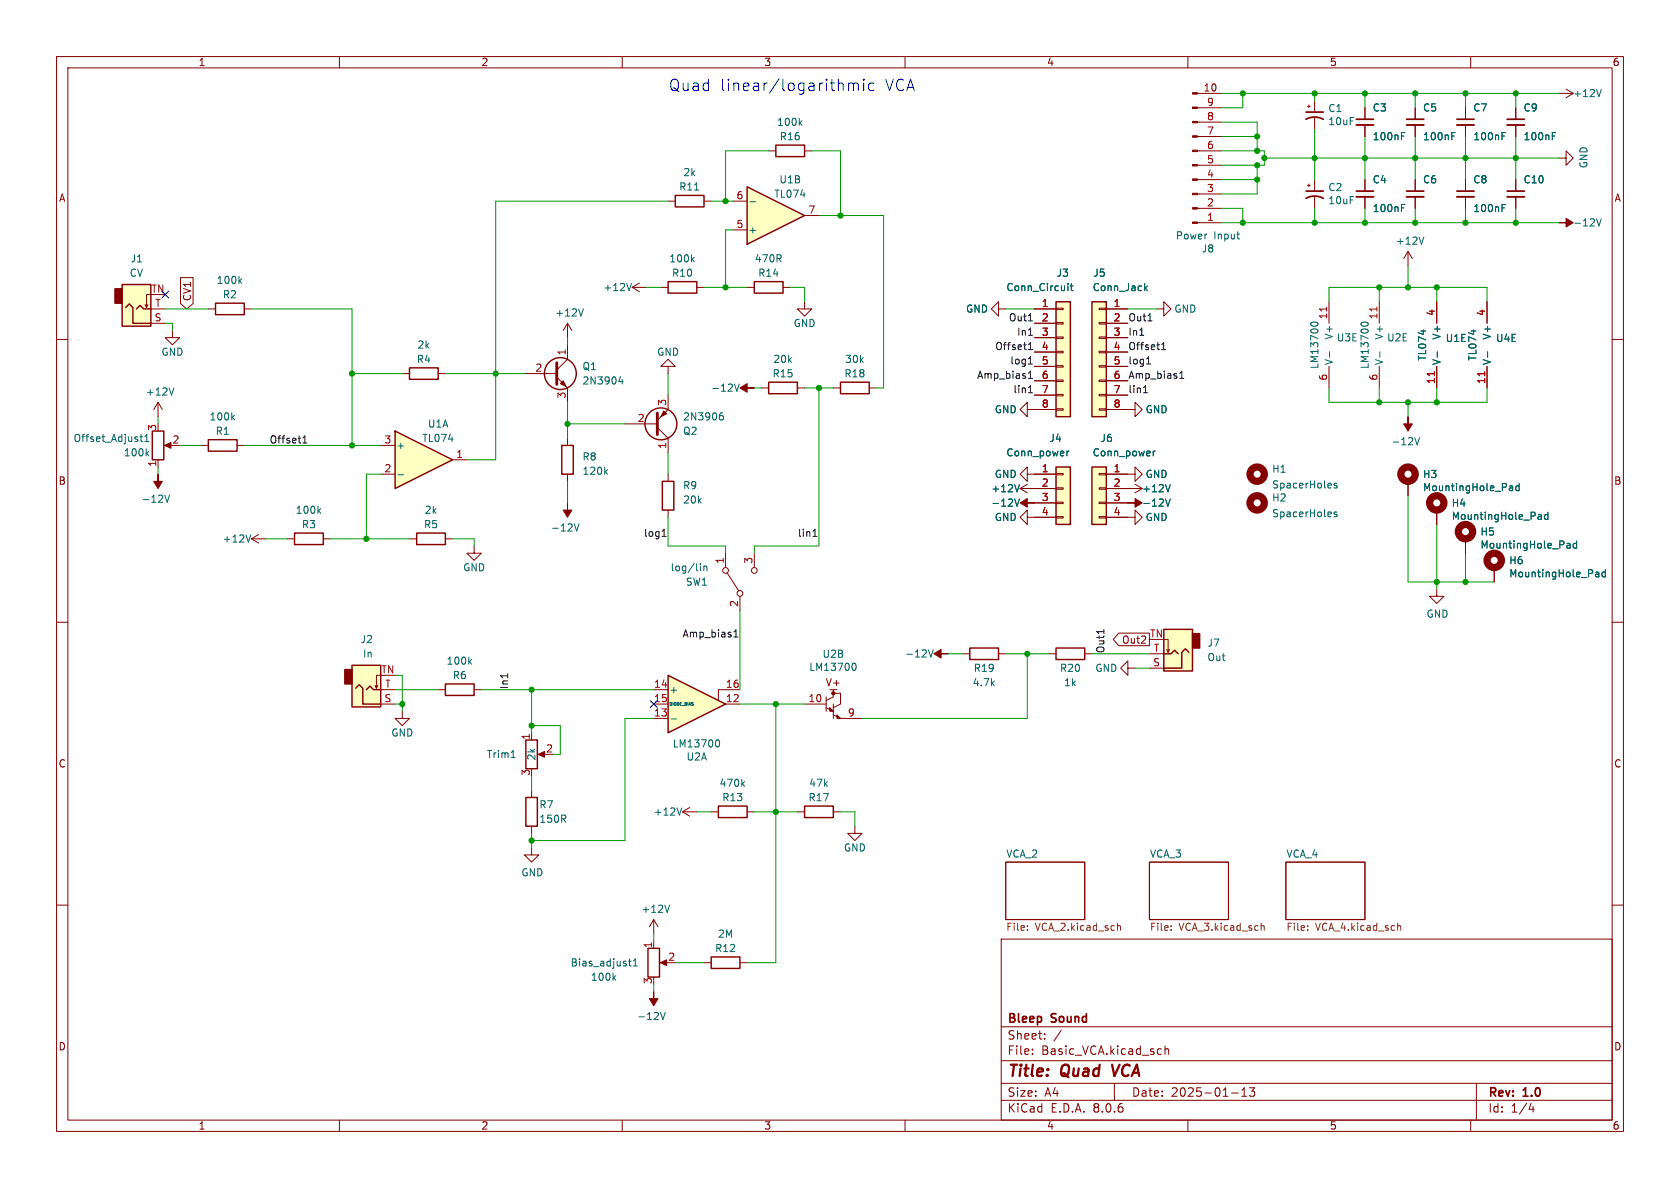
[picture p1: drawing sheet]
<svg xmlns="http://www.w3.org/2000/svg" width="297mm" height="210mm" viewBox="0 0 297 210" stroke-linecap="round" stroke-linejoin="round" font-family="sans-serif">
<g fill="none" stroke="#840000" stroke-width=".18">
<path d="M10 10h277v190h-277zM12 12h273v186h-273zM60 10v2M110 10v2M160 10v2M210 10v2M211.7 16.5h4.2M211.7 19.1h4.2M250.2 19.1v2M260 10v2M211.7 21.6h4.2M211.7 24.1h4.2"/>
<path d="M211.7 26.7h4.2M211.7 29.2h4.2M211.7 31.8h4.2M211.7 34.3h4.2M211.7 36.8h4.2M211.7 39.4h4.2M250.2 22.1v2M10 60h2M285 60h2M128.3 97.8v2.5M133.3 97.8v2.5M10 110h2"/>
<path d="M128.5 101.2l2.1 3.2M130.8 105.4v2.6M285 110h2M10 160h2M177.8 152.4h14v10.2h-14zM203.2 152.4h14v10.2h-14zM227.3 152.4h14v10.2h-14zM285 160h2M177 166h108v32h-108zM60 198v2M110 198v2M160 198v2"/>
<path d="M177 194.5h108M177 191.5h108M177 187.5h108M177 181.5h108M182.5 186.3v.1M182.5 185.5v.1M184.7 183.6v.1M184.7 182.8v.1M187.6 182.1l-1.3 2M197 191.5v3M204.9 185.4l.4 .1M205.3 186.3l-.4 .1"/>
<path d="M206 185.5l.2-.1 .3 .1 .1 .9M206 184.9v1.5M210 198v2M217.7 193.2h1.2M219.5 193.8h.9M219.5 192.7l.5-.4v1.5M220.9 192.3h.9l-.5 .6 .4 .1v.7l-.2 .1h-.4l-.2-.1M260 198v2M261 191.5v6.5M270.7 195l-.4 1.1h.9M271 195.6v1"/>
<circle cx="128.3" cy="100.8" r=".51"/>
<circle cx="130.8" cy="104.9" r=".51"/>
<circle cx="133.4" cy="100.8" r=".51"/>
</g>
<path d="M196.6 188.2l.4 2" fill="none" stroke="#840000" stroke-width=".4"/>
<path d="M181.6 164.3v.2M181.6 163.7v.1M197.6 163.2v1.3M197.6 163.7l.1-.1 .3 .1 .1 .8M207 164.3v.2M207 163.7v.1M223 163.7l.1-.1 .3 .1 .1 .8M223 163.2v1.3M231.2 164.3v.2M231.2 163.7v.1M247.1 163.7l.2-.1 .3 .1v.8M247.1 163.2v1.3" fill="none" stroke="#725600" stroke-width=".18"/>
<path d="M256.7 24h.4M256.7 23.4h.6M218.6 41.4h.5M219 42.2h.1M123.8 99.6v.2M123.8 100.1v.8M124.4 100.1v.8M124.4 100.2l.2-.1h.3l.1 .8" fill="none" stroke="#006464" stroke-width=".18"/>
<path d="M248.7 22.1h3" fill="none" stroke="#840000" stroke-width=".33"/>
<path d="M248.7 21.1h3" fill="none" stroke="#840000" stroke-width=".3"/>
<g fill="#840000" stroke="#840000" stroke-width=".18">
<path d="M210.8 16.4h.9v.2h-.9z"/>
<path d="M210.8 18.9h.9v.3h-.9z"/>
<path d="M210.8 21.5h.9v.2h-.9z"/>
<path d="M210.8 24h.9v.3h-.9z"/>
<path d="M210.8 26.5h.9v.3h-.9z"/>
<path d="M210.8 29.1h.9v.2h-.9z"/>
<path d="M210.8 31.6h.9v.3h-.9z"/>
<path d="M210.8 34.2h.9v.2h-.9z"/>
<path d="M210.8 36.7h.9v.3h-.9z"/>
<path d="M210.8 39.2h.9v.3h-.9z"/>
</g>
<path d="M62.2 117.6h5.1v7.4h-5.1z" fill="#ffffc2"/>
<path d="M61 118.4h1.2v2.5h-1.2z" fill="#840000" stroke="#840000" stroke-width=".25"/>
<g fill="none" stroke="#840000" stroke-width=".25">
<path d="M99.3 78.7h2v5.1h-2zM135.9 67.6h5.1v2h-5.1zM117.1 85.1h2v5.1h-2zM62.2 117.6h5.1v7.4h-5.1zM62.9 121.7l.6-.7 .6 .7v2.8h3.2M64.8 121.9l.6-.6 .6 .6h1.3M78.7 120.9h5.1v2h-5.1z"/>
<circle cx="99.1" cy="66" r="2.82"/>
<circle cx="116.8" cy="74.9" r="2.82"/>
</g>
<g fill="none" stroke="#840000" stroke-width=".18">
<path d="M275.6 16.5h2.5M276.9 15.7l1.2 .8M278.1 16.5l-1.2 .8M100.3 57.2v2.5M100.3 57.2l-.7 1.2M100.3 57.2l.8 1.2M243.8 53.3v3.9M254 53.3v3.9M92.7 66h5.7M98.4 66.7l1.9 1.9v2.5M100.3 61v2.5l-1.9 1.9M100.3 77.5v1.2"/>
<path d="M110.5 74.9h5.7M116.2 75.6l1.9 1.9v2.5M118.1 69.9v2.5l-1.9 1.9M118.1 64.8h1.3l-1.3-1.3-1.3 1.3h1.3v1.2M134.6 68.6h1.3M141 68.6h1.2M243.8 64.8v3.8M254 64.8v3.8M83.8 96.5v1.3h1.3l-1.3 1.3-1.3-1.3h1.3M100.3 83.8v1.3M118.1 83.8v1.3M118.1 90.2v1.2"/>
<path d="M181.6 91.4v-1.2l-1.3 1.2 1.3 1.3v-1.3h1.3M248.9 85.1v2.5M254 90.2v2.5M259.1 95.3v2.5M67.3 119.4h-.8v2.3l-.2-.5M254 104.1v1.3h1.3l-1.3 1.3-1.3-1.3h1.3M264.2 100.3v2.6M66.8 121.2l-.3 .5M67.3 124.5h2.5M67.3 121.9h2.5M71.1 125.7v1.3h1.3l-1.3 1.3-1.3-1.3h1.3M77.5 121.9h1.2"/>
<path d="M83.8 121.9h1.3"/>
</g>
<g fill="none" stroke="#840000" stroke-width="1.3">
<circle cx="248.9" cy="83.8" r="1.27"/>
<circle cx="254" cy="88.9" r="1.27"/>
<circle cx="259.1" cy="94" r="1.27"/>
<circle cx="264.2" cy="99.1" r="1.27"/>
</g>
<g fill="none" stroke="#006464" stroke-width=".18">
<path d="M283.1 15.8l-.4 1.3M103.1 54.6l-.4 1.3M240.7 57.5l-.1-.1a.68 .68 0 0 1 .6-.5 .68 .68 0 0 1 .7 .5l-.1 .1M109.7 66.6l-.3 .9h.8M110 67v.9M127.3 73.5h.4l.2 .2-.1 .5h-.5M127.8 73l-.4 .1M129.8 67.9l.5 1.3 .4-1.3M243.9 62.2v1M254.1 62.2v1M101.5 92.6l.4 1.3 .5-1.3M107 83.4l.4 .5"/>
<path d="M107.4 83l-.5 .5M267 85.9h.2l.2 .2v.6M267.4 86.7h-.4M267.4 86.2l-.4 .1M268.6 86l-.4-.1-.2 .2 .1 .6h.5M268.6 85.5v1.2M272.1 91h.2l.2 .2v.6M272.5 91.8h-.4M272.5 91.3h-.4M273.6 91h-.3l-.3 .2 .2 .6h.4M273.6 90.5v1.3M277.2 96h.2l.2 .2v.7"/>
<path d="M277.6 96.8l-.4 .1M277.6 96.4h-.4M278.7 96.1l-.3-.1-.3 .3 .1 .5h.5M278.7 95.6v1.3M83 116.9l.4 .5M83.4 116.6l-.5 .5M282.2 101.1h.3l.2 .2v.7M282.7 101.9l-.5 .1M282.7 101.4l-.5 .1M283.8 101.2l-.4-.1-.2 .3 .1 .5h.5M283.8 100.7v1.3"/>
</g>
<path d="M243.4 54.3v.7M253.6 65.7v.7" fill="none" stroke="#a90000" stroke-width=".18"/>
<path d="M98.4 64.1v3.8M116.2 73v3.8" fill="none" stroke="#840000" stroke-width=".51"/>
<g fill="#840000" stroke="#840000" stroke-width=".18">
<path d="M117.3 72.6l.6 .6-1.1 .5z"/>
<path d="M100.3 88.9v1.3h.8l-.8 1.2-.7-1.2h.7z"/>
<path d="M99.1 67.8l.5-.5 .5 1z"/>
<path d="M130.8 68.6l1.3-.8v.8h1.2h-1.2v.7z"/>
</g>
<path d="M193 53.3h2.6v20.4h-2.6z" fill="#ffffc2"/>
<g fill="none" stroke="#840000" stroke-width=".18">
<path d="M194.3 59.6h1.3v.2h-1.3zM194.3 57h1.3v.3h-1.3zM194.3 54.5h1.3v.2h-1.3zM195.6 54.6h3.8M195.6 57.2h3.8M195.6 59.7h3.8M194.3 72.3h1.3v.2h-1.3zM194.3 69.7h1.3v.3h-1.3zM194.3 67.2h1.3v.2h-1.3zM194.3 64.6h1.3v.3h-1.3zM194.3 62.1h1.3v.3h-1.3zM195.6 62.2h3.8"/>
<path d="M195.6 64.8h3.8M195.6 67.3h3.8M195.6 69.9h3.8M195.6 72.4h3.8M170.2 115.6h1.2M176.5 115.6h1.3"/>
</g>
<path d="M193 53.3h2.6v20.4h-2.6zM171.4 114.6h5.1v2h-5.1z" fill="none" stroke="#840000" stroke-width=".25"/>
<path d="M202.5 50.9l.3 .5M202.8 50.5l-.4 .5M164.1 114.9l.5 1.2 .4-1.2" fill="none" stroke="#006464" stroke-width=".18"/>
<path d="M165.1 115.6l1.3-.8v.8h1.2h-1.2v.7z" fill="#840000" stroke="#840000" stroke-width=".18"/>
<path d="M186.7 53.3h2.5v20.4h-2.5z" fill="#ffffc2"/>
<g fill="none" stroke="#840000" stroke-width=".18">
<path d="M268 31.8v2M268 34.8v2M182.9 54.6h3.8M182.9 57.2h3.8M182.9 59.7h3.8M186.7 59.6h1.3v.2h-1.3zM186.7 57h1.3v.3h-1.3zM186.7 54.5h1.3v.2h-1.3zM181.6 72.4v-1.3l-1.3 1.3 1.3 1.3v-1.3h5.1M182.9 62.2h3.8M182.9 64.8h3.8M182.9 67.3h3.8"/>
<path d="M182.9 69.9h3.8M186.7 72.3h1.3v.2h-1.3zM186.7 69.7h1.3v.3h-1.3zM186.7 67.2h1.3v.2h-1.3zM186.7 64.6h1.3v.3h-1.3zM186.7 62.1h1.3v.3h-1.3z"/>
</g>
<path d="M186.7 53.3h2.5v20.4h-2.5z" fill="none" stroke="#840000" stroke-width=".25"/>
<path d="M188.8 50.1v.1M188.8 50.5v.9M189.2 50.5h.5M189.4 50.1v1.1l.3 .2" fill="none" stroke="#006464" stroke-width=".18"/>
<path d="M266.4 34.8h3.1" fill="none" stroke="#840000" stroke-width=".33"/>
<path d="M266.4 33.8h3.1" fill="none" stroke="#840000" stroke-width=".3"/>
<path d="M186.7 82.6h2.5v10.1h-2.5z" fill="#ffffc2"/>
<g fill="none" stroke="#840000" stroke-width=".18">
<path d="M259.1 19.1v2M241.3 31.8v2M241.3 34.8v2M250.2 31.8v2M250.2 34.8v2M259.1 22.1v2M176.5 54.6v-1.3l-1.2 1.3 1.2 1.3v-1.3h1.3M180.3 86.4h6.4M180.3 86.4l1.3 .7M181.6 83.8v-1.2l-1.3 1.2 1.3 1.3v-1.3h5.1M181.6 85.6l-1.3 .8M182.9 88.9h3.8"/>
<path d="M182.9 91.4h3.8M186.7 91.3h1.3v.3h-1.3zM186.7 88.8h1.3v.2h-1.3zM186.7 86.2h1.3v.3h-1.3zM186.7 83.7h1.3v.2h-1.3z"/>
</g>
<path d="M186.7 82.6h2.5v10.1h-2.5z" fill="none" stroke="#840000" stroke-width=".25"/>
<path d="M247.8 36.7h.4M247.8 36.1h.6M265.5 24h.5M265.5 23.4h.6M188.6 79.7v.9M189 79.7l-.4 .3M179.4 88.2l.4 1.3 .4-1.3M180.2 85.7l-.4 1.2" fill="none" stroke="#006464" stroke-width=".18"/>
<path d="M239.8 34.8h3M248.7 34.8h3M257.6 22.1h3" fill="none" stroke="#840000" stroke-width=".33"/>
<path d="M239.8 33.8h3M248.7 33.8h3M257.6 21.1h3" fill="none" stroke="#840000" stroke-width=".3"/>
<path d="M180.3 88.9l1.3-.8v.8h1.3h-1.3v.8z" fill="#840000" stroke="#840000" stroke-width=".18"/>
<path d="M193 82.6h2.6v10.1h-2.6z" fill="#ffffc2"/>
<g fill="none" stroke="#840000" stroke-width=".18">
<path d="M259.1 31.8v2M259.1 34.8v2M194.3 91.3h1.3v.3h-1.3zM194.3 88.8h1.3v.2h-1.3zM194.3 86.2h1.3v.3h-1.3zM194.3 83.7h1.3v.2h-1.3zM195.6 83.8h3.8M195.6 86.4h3.8M195.6 88.9h3.8M195.6 91.4h3.8M185.4 115.6h1.3M191.8 115.6h1.2"/>
<path d="M199.4 118.1v-1.3l-1.3 1.3 1.3 1.3v-1.3h1.3"/>
</g>
<path d="M193 82.6h2.6v10.1h-2.6zM186.7 114.6h5.1v2h-5.1z" fill="none" stroke="#840000" stroke-width=".25"/>
<path d="M265.5 36.7h.5M265.5 36.1h.6M203.9 79.7v.9M204.2 79.7l-.3 .3" fill="none" stroke="#006464" stroke-width=".18"/>
<path d="M257.6 34.8h3" fill="none" stroke="#840000" stroke-width=".33"/>
<path d="M257.6 33.8h3" fill="none" stroke="#840000" stroke-width=".3"/>
<path d="M205.7 111.3h5.1v7.3h-5.1z" fill="#ffffc2"/>
<path d="M210.8 112h1.3v2.6h-1.3z" fill="#840000" stroke="#840000" stroke-width=".25"/>
<path d="M205.7 111.3h5.1v7.3h-5.1zM205.7 115.6h1.3l.6-.7 .7 .7M210.2 115.3l-.7-.6-.6 .6v2.8h-3.2" fill="none" stroke="#840000" stroke-width=".25"/>
<path d="M241.3 19.1v2M268 19.1v2M241.3 22.1v2M268 22.1v2M275.6 27.9h1.3v-1.2l1.2 1.2-1.2 1.3v-1.3M262.9 53.3v3.9M262.9 64.8v3.8M203.2 118.1h2.5M203.2 115.6h2.5M205.7 113h.8v2.3l.3-.5M206.2 114.8l.3 .5" fill="none" stroke="#840000" stroke-width=".18"/>
<path d="M239.8 22.1h3M266.4 22.1h3.1" fill="none" stroke="#840000" stroke-width=".33"/>
<path d="M239.8 21.1h3M266.4 21.1h3.1" fill="none" stroke="#840000" stroke-width=".3"/>
<path d="M247.8 24h.4M247.8 23.4h.6M274.4 24h.5M274.4 23.4h.6M263 62.2v1" fill="none" stroke="#006464" stroke-width=".18"/>
<path d="M262.5 65.7v.7" fill="none" stroke="#a90000" stroke-width=".18"/>
<path d="M69.8 76.2l10.2 5.1-10.2 5.1z" fill="#ffffc2"/>
<path d="M119.4 34.5h5.1v2.1h-5.1zM137.2 25.7h5v2h-5zM69.8 76.2l10.2 5.1-10.2 5.1zM72.4 65h5.1v2.1h-5.1zM148.6 67.6h5.1v2h-5.1zM52.1 94.2h5v2.1h-5z" fill="none" stroke="#840000" stroke-width=".25"/>
<g fill="none" stroke="#840000" stroke-width=".18">
<path d="M118.1 35.6h1.3M124.5 35.6h1.2M135.9 26.7h1.3M142.2 26.7h1.3M231.1 32.8h.5M231.4 32.5v.5M232.4 31.8v2M232.4 34.8v2M67.3 78.7h2.5M71.1 66h1.3M77.5 66h1.2M147.3 68.6h1.3"/>
<path d="M153.7 68.6h1.2M44.4 95.3l1.3 .7M44.4 95.3h2.6M45.7 94.5l-1.3 .8M50.8 95.3h1.3M57.1 95.3h1.3M67.3 83.8h2.5M80 81.3h2.5"/>
</g>
<path d="M122.8 33.6h.7M141.4 21.7l.4 .5M141.8 21.3l-.5 .5M44.3 94.6l-.4 1.2M56.3 90.3l.4 .4M56.7 89.9l-.5 .5M70.4 83.9h.9" fill="none" stroke="#006464" stroke-width=".18"/>
<path d="M230.9 35.1a3.2 3.2 0 0 1 3 0M230.9 33.8h3" fill="none" stroke="#840000" stroke-width=".3"/>
<path d="M21.6 50.3h5.1v7.4h-5.1z" fill="#ffffc2"/>
<g fill="#840000" stroke="#840000" stroke-width=".25">
<path d="M20.3 51.1h1.3v2.5h-1.3z"/>
<circle cx="147.3" cy="122.6" r=".25"/>
</g>
<g fill="none" stroke="#840000" stroke-width=".25">
<path d="M21.6 50.3h5.1v7.4h-5.1zM22.2 54.4l.7-.7 .6 .7v2.8h3.2M24.1 54.6l.7-.6 .6 .6h1.3M38.1 53.6h5.1v2h-5.1zM118.1 49.8h5.1v2h-5.1zM133.3 49.8h5.1v2h-5.1zM26.9 76.2h2.1v5.1h-2.1zM36.8 77.7h5.1v2.1h-5.1zM73.7 94.2h5v2.1h-5zM93 141h2v5.1h-2zM127 142.5h5.1v2h-5.1zM142.2 142.5h5.1v2h-5.1z"/>
<path d="M114.6 167.6h2v5.1h-2zM125.7 169.2h5.1v2h-5.1z"/>
</g>
<g fill="none" stroke="#840000" stroke-width=".18">
<path d="M231.1 18.8h.5M231.4 18.5v.6M232.4 17.8v2M232.4 20.8v2.1M26.2 53.8l-.3 .6M26.7 52.1h-.8v2.3l-.2-.6M26.7 57.2h2.5M26.7 54.6h2.5M30.5 58.4v1.3h1.2l-1.2 1.3-1.3-1.3h1.3M36.8 54.6h1.3M43.2 54.6h1.2M111.8 50.8h2.5"/>
<path d="M111.8 50.8l1.2 .8M113 50l-1.2 .8M116.8 50.8h1.3M123.2 50.8h1.3M132.1 50.8h1.2M138.4 50.8h1.3M142.2 53.3v1.3h1.3l-1.3 1.3-1.2-1.3h1.2M204.5 54.6h1.2v-1.3l1.3 1.3-1.3 1.3v-1.3M234.9 53.3v3.9M248.9 44.5l-.7 1.2M248.9 44.5v2.5M248.9 44.5l.8 1.2"/>
<path d="M27.9 71.1l-.7 1.3M27.9 71.1v2.6M27.9 71.1l.8 1.3M29.5 78.7h1M35.6 78.7h1.2M41.9 78.7h1.3M199.4 72.4h1.3v-1.3l1.2 1.3-1.2 1.3v-1.3M234.9 64.8v3.8M27.9 81.3v1.3M72.4 95.3h1.3M78.7 95.3h1.3M199.4 83.8h1.3v1.3l1.2-1.3-1.2-1.2v1.2"/>
<path d="M199.4 91.4h1.3v1.3l1.2-1.3-1.2-1.2v1.2M199.4 86.4h2.5M200.7 85.6l1.2 .8M201.9 86.4l-1.2 .7M94 139.7v1.3M142.2 124.5h3.8M146 125.1l1.3 .6M146 123.2v2.5M147.3 121.9v1.3l-1.3 .6M147.3 122.6h1.3v1.9l-1.3 .6M147.3 126.4l1.3 .6h3.8M147.3 124.5v2.5"/>
<path d="M94 149.9v1.2h1.2l-1.2 1.3-1.3-1.3h1.3M94 146.1v1.2M125.7 143.5h1.3M132.1 143.5h1.2M141 143.5h1.2M147.3 143.5h1.3M151.1 146.1v1.2h1.3l-1.3 1.3-1.2-1.3h1.2M115.6 162.6v2.5M115.6 166.4v1.2M115.6 162.6l-.8 1.2M115.6 162.6l.7 1.2M117.1 170.2h1"/>
<path d="M124.5 170.2h1.2M130.8 170.2h1.3"/>
</g>
<g fill="none" stroke="#006464" stroke-width=".18">
<path d="M282.2 38.7l.5 1.2 .4-1.2M42.4 49.6l.3 .5M42.7 49.3l-.5 .4M111.6 50.1l-.4 1.3M122.4 45.8l.3 .5M122.7 45.5l-.4 .4M231.8 57.5l-.1-.1a.68 .68 0 0 1 .7-.5 .68 .68 0 0 1 .6 .5l-.1 .1M251.7 41.9l-.4 1.3M24.7 77.2h.5M24.9 76.8v1.1l.3 .1M25.6 78h.7M25.6 77.1l.4-.3v1.2"/>
<path d="M26.3 79.7l-.5 .5M30.7 68.6l-.4 1.2M41.1 73.8l.4 .4M41.5 73.4l-.5 .5M235 62.2v1M250.1 77.4l.4 1.2 .5-1.2M26 80.1l.3 .5M29.1 87.5l.5 1.3 .4-1.3M206 88.2l.5 1.3 .4-1.3M206.9 85.7l-.4 1.2M236.3 90.6l-.3-.1-.2 .2 .1 .2 .4 .1v.3h-.5M236.3 85.5l-.3-.1-.2 .2 .1 .2 .4 .1v.3h-.5"/>
<path d="M150.8 117.3l.1-.1a.68 .68 0 0 1 .5 .7 .68 .68 0 0 1-.5 .6h-.1M131.3 138.5l.3 .5M131.6 138.2l-.5 .4M108.5 172.8l.4 .5M108.9 172.5l-.5 .4M111.1 169.9h.5M111.3 169.5v1.1l.3 .2M112 170.8h.7M112 169.9l.3-.4v1.3M116.8 179l.4 1.2 .4-1.2M118.4 160l-.5 1.3"/>
</g>
<path d="M234.5 54.3v.7" fill="none" stroke="#a90000" stroke-width=".18"/>
<g fill="#840000" stroke="#840000" stroke-width=".18">
<path d="M27.9 83.8v1.3h.8l-.8 1.3-.7-1.3h.7z"/>
<path d="M199.4 88.9h1.3v-.8l1.2 .8-1.2 .8v-.8z"/>
<path d="M29.1 78.7l1.1-.5v1z"/>
<path d="M248.9 73.7v1.2h.8l-.8 1.3-.7-1.3h.7z"/>
<path d="M116.7 170.2l1.2-.5v1z"/>
<path d="M115.6 175.3v1.2h.7l-.7 1.3-.8-1.3h.8z"/>
<path d="M275.6 39.4h1.3v-.8l1.2 .8-1.2 .7v-.7z"/>
<path d="M146.7 125.1l.6 .6h-.6z"/>
<path d="M148 126.4l.6 .6h-.6z"/>
</g>
<g fill="none" stroke="#840000" stroke-width="1.3">
<circle cx="222.2" cy="83.8" r="1.27"/>
<circle cx="222.2" cy="88.9" r="1.27"/>
</g>
<path d="M230.9 19.8h3M230.9 21.1a3.2 3.2 0 0 1 3 0" fill="none" stroke="#840000" stroke-width=".3"/>
<path d="M132.1 33l10.1 5.1-10.1 5.1z" fill="#ffffc2"/>
<path d="M132.1 33l10.1 5.1-10.1 5.1z" fill="none" stroke="#840000" stroke-width=".25"/>
<path d="M129.5 35.6h2.6M142.2 38.1h2.6M129.5 40.6h2.6" fill="none" stroke="#840000" stroke-width=".18"/>
<path d="M132.6 35.7h1" fill="none" stroke="#006464" stroke-width=".18"/>
<path d="M118.1 119.4l10.2 5.1-10.2 5z" fill="#ffffc2"/>
<g fill="none" stroke="#840000" stroke-width=".18">
<path d="M241.3 19.1v2M250.2 19.1v2M259.1 19.1v2M268 19.1v2M241.3 22.1v2M241.3 31.8v2M241.3 34.8v2M250.2 22.1v2M250.2 31.8v2M250.2 34.8v2M259.1 22.1v2M259.1 31.8v2"/>
<path d="M259.1 34.8v2M268 22.1v2M268 31.8v2M268 34.8v2M31.9 49.1h2.2v4.6l-1.1 .9-1.1-.9zM182.9 54.6h3.8M182.9 57.2h3.8M182.9 59.7h3.8M195.6 54.6h3.8M195.6 57.2h3.8M195.6 59.7h3.8M254 53.3v3.9"/>
<path d="M262.9 53.3v3.9M182.9 62.2h3.8M182.9 64.8h3.8M182.9 67.3h3.8M182.9 69.9h3.8M182.9 72.4h3.8M195.6 62.2h3.8M195.6 64.8h3.8M195.6 67.3h3.8M195.6 69.9h3.8M195.6 72.4h3.8M254 64.8v3.8"/>
<path d="M262.9 64.8v3.8M182.9 83.8h3.8M182.9 86.4h3.8M182.9 88.9h3.8M182.9 91.4h3.8M195.6 83.8h3.8M195.6 86.4h3.8M195.6 88.9h3.8M195.6 91.4h3.8M248.9 85.1v2.5M254 90.2v2.5M259.1 95.3v2.5"/>
<path d="M197.8 111.9h5.4v2.2h-5.4l-1-1.1zM264.2 100.3v2.6M94 129.5v1.3M95.5 133.4h1M115.6 124.5h2.5M115.6 127h2.5M115.6 121.9h2.5M128.3 124.5h2.5M130.8 121.9h-3.8v1.9M120.6 143.5l1.3 .8M120.6 143.5h2.6M121.9 142.7l-1.3 .8"/>
</g>
<path d="M118.1 119.4l10.2 5.1-10.2 5zM93 130.8h2v5.1h-2z" fill="none" stroke="#840000" stroke-width=".25"/>
<g fill="none" stroke="#006464" stroke-width=".18">
<path d="M247.8 24h.4M247.8 23.4h.6M247.8 36.7h.4M247.8 36.1h.6M256.7 24h.4M256.7 23.4h.6M265.5 24h.5M265.5 23.4h.6M265.5 36.7h.5M265.5 36.1h.6M274.4 24h.5M274.4 23.4h.6"/>
<path d="M188.8 50.1v.1M188.8 50.5v.9M189.2 50.5h.5M189.4 50.1v1.1l.3 .2M202.5 50.9l.3 .5M202.8 50.5l-.4 .5M188.6 79.7v.9M189 79.7l-.4 .3M203.9 79.7v.9M204.2 79.7l-.3 .3M254.1 62.2v1M263 62.2v1"/>
<path d="M179.4 88.2l.4 1.3 .4-1.3M180.2 85.7l-.4 1.2M206 88.2l.5 1.3 .4-1.3M206.9 85.7l-.4 1.2M267 85.9h.2l.2 .2v.6M267.4 86.7h-.4M267.4 86.2l-.4 .1M268.6 86l-.4-.1-.2 .2 .1 .6h.5M268.6 85.5v1.2M272.1 91h.2l.2 .2v.6M272.5 91.8h-.4M272.5 91.3h-.4"/>
<path d="M273.6 91h-.3l-.3 .2 .2 .6h.4M273.6 90.5v1.3M277.2 96h.2l.2 .2v.7M277.6 96.8l-.4 .1M277.6 96.4h-.4M278.7 96.1l-.3-.1-.3 .3 .1 .5h.5M278.7 95.6v1.3M282.2 101.1h.3l.2 .2v.7M282.7 101.9l-.5 .1M282.7 101.4l-.5 .1M283.8 101.2l-.4-.1-.2 .3 .1 .5h.5M283.8 100.7v1.3"/>
<path d="M90.4 133.9h.7M118.6 127.1h1M126.7 130.8h.1a.68 .68 0 0 1 .4 .6 .68 .68 0 0 1-.4 .6h-.1M120.5 142.8l-.4 1.3"/>
</g>
<path d="M95.1 133.4l1.2-.6v1.1z" fill="#840000" stroke="#840000" stroke-width=".18"/>
<g fill="none" stroke="#0f0f0f" stroke-width=".18">
<path d="M181.8 56.7h.7M181.8 59.3h.7M201.5 59.3h.7M202.9 56.7h.8M53.5 78.3h.8M53.5 77.4l.4-.4v1.3M181.8 61.8h.7M181.8 60.9l.4-.4v1.3M181.8 66l.4-.4v1.3M181.8 64.3h.7M181.8 69.4h.7M181.8 66.9h.7"/>
<path d="M182.1 63.3l.1-.2v1.2M182.1 68.3l.1-.1v1.2M202.2 69.4h.7M202.4 68.3l.1-.1v1.2M202.7 64.3h.7M202.9 63.3l.2-.2v1.2M205.4 61.8h.7M205.4 60.9l.3-.4v1.3M208.6 66.9h.7M208.6 66l.3-.4v1.3M117 94.8h.8M117.3 93.7l.1-.1v1.2"/>
<path d="M143.7 94.8h.7M144 93.7l.1-.1v1.2M89.7 119.1v.7M129.7 112.6h.8M129.7 111.7l.4-.4v1.3M195.2 111.3v.7"/>
</g>
<path d="M150 14.7v1.3M150 14.9a.5 .5 0 0 1 .9 .1M150.9 15l.3-.3 .4 .1 .1 1.2M150.9 15v1M152.7 14v.2M152.7 14.7v1.3M152.7 14l-.1 .1 .1 .1M152.7 14l.1 .1-.1 .1M154.5 14.8l-.6-.1-.4 .4v.5l.2 .3 .2 .1 .6-.1" fill="none" stroke="#0000c2" stroke-width=".18"/>
<g fill="none" stroke="#009600" stroke-width=".18">
<path d="M215.9 16.5h59.7M219.7 16.5v2.6h-3.8M232.4 16.5v1.3M241.3 16.5v2.6M250.2 16.5v2.6M259.1 16.5v2.6M268 16.5v2.6M118.1 35.6h-30.5v45.7h-5.1M125.7 35.6h3.8M135.9 26.7h-7.6v8.9M143.5 26.7h5.1v11.4M144.8 38.1h11.4v30.5h-1.3"/>
<path d="M215.9 39.4h59.7M215.9 26.7h7.6v2.5h-7.6M215.9 21.6h6.3v5.1M215.9 36.8h3.8v2.6M215.9 24.1h6.3M215.9 31.8h6.3M222.2 29.2v5.1h-6.3M223.5 27.9h52.1M232.4 22.9v8.9M232.4 36.8v2.6M241.3 24.1v7.7M241.3 36.8v2.6"/>
<path d="M250.2 24.1v7.7M250.2 36.8v2.6M259.1 24.1v7.7M259.1 36.8v2.6M268 24.1v7.7M268 36.8v2.6M29.2 54.6h7.6M29.2 57.2h1.3v1.2M44.4 54.6h17.8v24.1M100.3 59.7v1.3M114.3 50.8h2.5M124.5 50.8h7.6"/>
<path d="M129.5 40.6h-1.2v10.2M139.7 50.8h2.5v2.5M177.8 54.6h5.1M199.4 54.6h5.1M234.9 53.3v-2.5h28v2.5M243.8 50.8v2.5M248.9 47v3.8M254 50.8v2.5M27.9 73.7v1.2M31.7 78.7h3.9M43.2 78.7h24.1M62.2 66h8.9"/>
<path d="M78.7 66h14M100.3 71.1v6.4M100.3 74.9h10.2M118.1 66v3.9M133.3 68.6h1.3M142.2 68.6h5.1M144.8 68.6v27.9h-11.5v1.3M234.9 68.6v2.5h28v-2.5M243.8 68.6v2.5M248.9 71.1v2.6M254 68.6v2.5M27.9 82.6v1.2"/>
<path d="M47 95.3h3.8M58.4 95.3h14M67.3 83.8h-2.5v11.5M80 95.3h3.8v1.2M100.3 85.1v3.8M118.1 91.4v5.1h10.2v1.3M118.1 80v3.8M248.9 87.6v15.3h15.3M254 92.7v11.4M259.1 97.8v5.1M69.8 119.4h1.3v6.3M130.8 108v13.9"/>
<path d="M167.6 115.6h2.6M177.8 115.6h7.6M181.6 115.6v11.4h-29.2M193 115.6h10.2M200.7 118.1h2.5M69.8 124.5h1.3M69.8 121.9h7.7M85.1 121.9h30.5M94 128.3h5.1v5.1h-1.3M94 121.9v7.6M94 137.2v2.5M115.6 127h-5.1v21.6h-16.5"/>
<path d="M130.8 124.5h11.4M137.2 124.5v45.7h-5.1M94 147.3v2.6M123.2 143.5h2.5M133.3 143.5h7.7M148.6 143.5h2.5v2.6M115.6 165.1v1.3M115.6 174v1.3M119.4 170.2h5.1"/>
</g>
<path d="M28.6 51.5l1.2 1.2M29.8 51.5l-1.2 1.2M115 123.9l1.2 1.2M116.2 123.9l-1.2 1.2" fill="none" stroke="#000084" stroke-width=".18"/>
<path d="M253.6 65.7v.7M262.5 65.7v.7" fill="none" stroke="#a90000" stroke-width=".18"/>
<g fill="#009600" stroke="#009600" stroke-width=".18">
<circle cx="219.7" cy="39.4" r=".46"/>
<circle cx="222.2" cy="31.8" r=".46"/>
<circle cx="222.2" cy="29.2" r=".46"/>
<circle cx="259.1" cy="102.9" r=".46"/>
<circle cx="243.8" cy="71.1" r=".46"/>
<circle cx="254" cy="102.9" r=".46"/>
<circle cx="232.4" cy="39.4" r=".46"/>
<circle cx="232.4" cy="16.5" r=".46"/>
<circle cx="241.3" cy="16.5" r=".46"/>
<circle cx="219.7" cy="16.5" r=".46"/>
<circle cx="241.3" cy="27.9" r=".46"/>
<circle cx="232.4" cy="27.9" r=".46"/>
<circle cx="268" cy="39.4" r=".46"/>
<circle cx="250.2" cy="39.4" r=".46"/>
<circle cx="259.1" cy="39.4" r=".46"/>
<circle cx="243.8" cy="50.8" r=".46"/>
<circle cx="248.9" cy="50.8" r=".46"/>
<circle cx="254" cy="71.1" r=".46"/>
<circle cx="248.9" cy="71.1" r=".46"/>
<circle cx="241.3" cy="39.4" r=".46"/>
<circle cx="254" cy="50.8" r=".46"/>
<circle cx="259.1" cy="16.5" r=".46"/>
<circle cx="250.2" cy="16.5" r=".46"/>
<circle cx="268" cy="27.9" r=".46"/>
<circle cx="259.1" cy="27.9" r=".46"/>
<circle cx="250.2" cy="27.9" r=".46"/>
<circle cx="268" cy="16.5" r=".46"/>
<circle cx="181.6" cy="115.6" r=".46"/>
<circle cx="222.2" cy="24.1" r=".46"/>
<circle cx="222.2" cy="26.7" r=".46"/>
<circle cx="223.5" cy="27.9" r=".46"/>
<circle cx="71.1" cy="124.5" r=".46"/>
<circle cx="100.3" cy="74.9" r=".46"/>
<circle cx="144.8" cy="68.6" r=".46"/>
<circle cx="87.6" cy="66" r=".46"/>
<circle cx="94" cy="148.6" r=".46"/>
<circle cx="94" cy="121.9" r=".46"/>
<circle cx="94" cy="128.3" r=".46"/>
<circle cx="137.2" cy="143.5" r=".46"/>
<circle cx="137.2" cy="124.5" r=".46"/>
<circle cx="128.3" cy="35.6" r=".46"/>
<circle cx="128.3" cy="50.8" r=".46"/>
<circle cx="148.6" cy="38.1" r=".46"/>
<circle cx="62.2" cy="78.7" r=".46"/>
<circle cx="62.2" cy="66" r=".46"/>
<circle cx="64.8" cy="95.3" r=".46"/>
</g>
<g font-size="2.8" fill="#0000c2">
<text x="118.1" y="16.3">Quad</text>
<text x="127.2" y="16.3">linear/logarithmic</text>
<text x="156.4" y="16.3">VCA</text>
</g>
<g font-size="2.8" fill="#840000">
<text x="178" y="190.9">Title:</text>
<text x="187.7" y="190.9">Quad</text>
<text x="197.5" y="190.9">VCA</text>
</g>
<g font-size="2.1" fill="#840000">
<text x="178" y="184">Sheet:</text>
<text x="178" y="181.2">Bleep</text>
<text x="186" y="181.2">Sound</text>
<text x="178" y="186.7">File:</text>
<text x="184.1" y="186.7">Basic_VCA.kicad_sch</text>
<text x="178" y="196.9">KiCad</text>
<text x="178" y="194.1">Size:</text>
<text x="184.7" y="194.1">A4</text>
<text x="185.7" y="196.9">E.D.A.</text>
<text x="193.3" y="196.9">8.0.6</text>
<text x="200" y="194.1">Date:</text>
<text x="207" y="194.1">2025-01-13</text>
<text x="263" y="194.3">Rev:</text>
<text x="263" y="196.9">Id:</text>
<text x="267.1" y="196.9">1/4</text>
<text x="269.4" y="194.3">1.0</text>
</g>
<g font-size="1.8" fill="#840000">
<text x="35" y="11.9">1</text>
<text x="85" y="11.9">2</text>
<text x="135" y="11.9">3</text>
<text x="185" y="11.9">4</text>
<text x="235" y="11.9">5</text>
<text x="285" y="11.9">6</text>
<text x="10.3" y="35.9">A</text>
<text x="285.3" y="35.9">A</text>
<text x="34" y="53.3" transform="rotate(-90 34 53.3)">CV1</text>
<text x="10.3" y="85.9">B</text>
<text x="285.3" y="85.9">B</text>
<text x="198.3" y="114">Out2</text>
<text x="145.9" y="121.5">V+</text>
<text x="10.3" y="135.9">C</text>
<text x="285.3" y="135.9">C</text>
<text x="10.3" y="185.9">D</text>
<text x="285.3" y="185.9">D</text>
<text x="35" y="199.9">1</text>
<text x="85" y="199.9">2</text>
<text x="135" y="199.9">3</text>
<text x="185" y="199.9">4</text>
<text x="235" y="199.9">5</text>
<text x="285" y="199.9">6</text>
</g>
<g font-size="1.8" fill="#a90000">
<text x="212.7" y="16.3">10</text>
<text x="213.3" y="23.9">7</text>
<text x="213.3" y="21.3">8</text>
<text x="213.3" y="18.8">9</text>
<text x="213.3" y="29">5</text>
<text x="213.3" y="26.4">6</text>
<text x="130.1" y="35.3">6</text>
<text x="213.3" y="34">3</text>
<text x="213.3" y="31.5">4</text>
<text x="130.1" y="40.4">5</text>
<text x="142.8" y="37.8">7</text>
<text x="213.3" y="39.1">1</text>
<text x="213.3" y="36.6">2</text>
<text x="26.7" y="51.8">TN</text>
<text x="27.2" y="56.9">S</text>
<text x="27.4" y="54.4">T</text>
<text x="184.1" y="54.4">1</text>
<text x="184.1" y="56.9">2</text>
<text x="184.1" y="59.4">3</text>
<text x="196.8" y="54.4">1</text>
<text x="196.8" y="56.9">2</text>
<text x="196.8" y="59.4">3</text>
<text x="234.7" y="56.6" transform="rotate(-90 234.7 56.6)">11</text>
<text x="243.6" y="56.6" transform="rotate(-90 243.6 56.6)">11</text>
<text x="253.7" y="56" transform="rotate(-90 253.7 56)">4</text>
<text x="262.6" y="56" transform="rotate(-90 262.6 56)">4</text>
<text x="94.5" y="65.8">2</text>
<text x="100.1" y="62.9" transform="rotate(-90 100.1 62.9)">1</text>
<text x="184.1" y="62">4</text>
<text x="184.1" y="64.5">5</text>
<text x="196.8" y="62">4</text>
<text x="196.8" y="64.5">5</text>
<text x="100.1" y="70.6" transform="rotate(-90 100.1 70.6)">3</text>
<text x="117.9" y="71.8" transform="rotate(-90 117.9 71.8)">3</text>
<text x="184.1" y="67.1">6</text>
<text x="184.1" y="69.6">7</text>
<text x="196.8" y="67.1">6</text>
<text x="196.8" y="69.6">7</text>
<text x="234.7" y="67.4" transform="rotate(-90 234.7 67.4)">6</text>
<text x="243.6" y="67.4" transform="rotate(-90 243.6 67.4)">6</text>
<text x="253.7" y="68" transform="rotate(-90 253.7 68)">11</text>
<text x="262.6" y="68" transform="rotate(-90 262.6 68)">11</text>
<text x="27.7" y="76.3" transform="rotate(-90 27.7 76.3)">3</text>
<text x="112.6" y="74.7">2</text>
<text x="184.1" y="72.1">8</text>
<text x="196.8" y="72.1">8</text>
<text x="27.7" y="82.6" transform="rotate(-90 27.7 82.6)">1</text>
<text x="30.4" y="78.5">2</text>
<text x="67.9" y="83.6">2</text>
<text x="67.9" y="78.5">3</text>
<text x="80.6" y="81">1</text>
<text x="117.9" y="79.4" transform="rotate(-90 117.9 79.4)">1</text>
<text x="184.1" y="83.6">1</text>
<text x="196.8" y="83.6">1</text>
<text x="184.1" y="86.1">2</text>
<text x="184.1" y="88.6">3</text>
<text x="196.8" y="86.1">2</text>
<text x="196.8" y="88.6">3</text>
<text x="184.1" y="91.2">4</text>
<text x="196.8" y="91.2">4</text>
<text x="128" y="99.8" transform="rotate(-90 128 99.8)">1</text>
<text x="133.1" y="99.8" transform="rotate(-90 133.1 99.8)">3</text>
<text x="130.6" y="107.4" transform="rotate(-90 130.6 107.4)">2</text>
<text x="203.2" y="112.8">TN</text>
<text x="67.3" y="119.1">TN</text>
<text x="203.8" y="117.9">S</text>
<text x="203.9" y="115.3">T</text>
<text x="67.9" y="124.2">S</text>
<text x="68" y="121.7">T</text>
<text x="115.5" y="121.7">14</text>
<text x="115.5" y="124.2">15</text>
<text x="128.2" y="124.2">12</text>
<text x="128.2" y="121.7">16</text>
<text x="142.8" y="124.2">10</text>
<text x="93.7" y="130.9" transform="rotate(-90 93.7 130.9)">1</text>
<text x="115.5" y="126.7">13</text>
<text x="149.8" y="126.7">9</text>
<text x="93.7" y="137.2" transform="rotate(-90 93.7 137.2)">3</text>
<text x="96.4" y="133.1">2</text>
<text x="115.3" y="167.7" transform="rotate(-90 115.3 167.7)">1</text>
<text x="118" y="169.9">2</text>
<text x="115.3" y="174.1" transform="rotate(-90 115.3 174.1)">3</text>
</g>
<g font-size="1.8" fill="#006464">
<text x="278" y="17.4">+12V</text>
<text x="137.3" y="22.5">100k</text>
<text x="234.7" y="20">C1</text>
<text x="234.7" y="22.3">10uF</text>
<text x="242.6" y="19.9">C3</text>
<text x="251.5" y="19.9">C5</text>
<text x="260.4" y="19.9">C7</text>
<text x="269.3" y="19.9">C9</text>
<text x="137.8" y="25">R16</text>
<text x="242.6" y="25">100nF</text>
<text x="251.5" y="25">100nF</text>
<text x="260.4" y="25">100nF</text>
<text x="269.3" y="25">100nF</text>
<text x="280.8" y="29.8" transform="rotate(-90 280.8 29.8)">GND</text>
<text x="120" y="33.9">R11</text>
<text x="120.7" y="31.3">2k</text>
<text x="136.8" y="35.2">TL074</text>
<text x="137.7" y="32.6">U1B</text>
<text x="234.7" y="34">C2</text>
<text x="242.6" y="32.6">C4</text>
<text x="251.5" y="32.6">C6</text>
<text x="260.4" y="32.6">C8</text>
<text x="269.3" y="32.6">C10</text>
<text x="132.2" y="41.5">+</text>
<text x="234.7" y="36.3">10uF</text>
<text x="242.6" y="37.7">100nF</text>
<text x="260.4" y="37.7">100nF</text>
<text x="278" y="40.2">-12V</text>
<text x="23" y="46.6">J1</text>
<text x="118.2" y="46.6">100k</text>
<text x="133.3" y="46.6">470R</text>
<text x="207.8" y="42.5">Power</text>
<text x="212.4" y="44.8">J8</text>
<text x="214.6" y="42.5">Input</text>
<text x="246.7" y="43.5">+12V</text>
<text x="22.8" y="49.1">CV</text>
<text x="38.2" y="50.4">100k</text>
<text x="39.3" y="52.9">R2</text>
<text x="106.6" y="51.7">+12V</text>
<text x="118.7" y="49.1">R10</text>
<text x="133.9" y="49.1">R14</text>
<text x="177.8" y="51.7">Conn_Circuit</text>
<text x="186.7" y="49.1">J3</text>
<text x="193.1" y="51.7">Conn_Jack</text>
<text x="193.2" y="49.1">J5</text>
<text x="98.1" y="56.2">+12V</text>
<text x="140.2" y="58">GND</text>
<text x="170.7" y="55.5">GND</text>
<text x="207.5" y="55.5">GND</text>
<text x="28.4" y="63.1">GND</text>
<text x="73.6" y="64.4">R4</text>
<text x="73.7" y="61.8">2k</text>
<text x="102.9" y="65.6">Q1</text>
<text x="116.1" y="63.1">GND</text>
<text x="136.6" y="64.4">20k</text>
<text x="149.3" y="64.4">30k</text>
<text x="233.3" y="65.3" transform="rotate(-90 233.3 65.3)">LM13700</text>
<text x="235.8" y="64.6" transform="rotate(-90 235.8 64.6)">V-</text>
<text x="235.8" y="60.1" transform="rotate(-90 235.8 60.1)">V+</text>
<text x="236.2" y="60.6">U3E</text>
<text x="242.2" y="65.3" transform="rotate(-90 242.2 65.3)">LM13700</text>
<text x="244.7" y="64.6" transform="rotate(-90 244.7 64.6)">V-</text>
<text x="244.7" y="60.1" transform="rotate(-90 244.7 60.1)">V+</text>
<text x="245.1" y="60.6">U2E</text>
<text x="252.3" y="63.9" transform="rotate(-90 252.3 63.9)">TL074</text>
<text x="254.9" y="64.6" transform="rotate(-90 254.9 64.6)">V-</text>
<text x="254.9" y="60.1" transform="rotate(-90 254.9 60.1)">V+</text>
<text x="255.5" y="60.7">U1E</text>
<text x="261.2" y="63.9" transform="rotate(-90 261.2 63.9)">TL074</text>
<text x="263.8" y="64.6" transform="rotate(-90 263.8 64.6)">V-</text>
<text x="263.8" y="60.1" transform="rotate(-90 263.8 60.1)">V+</text>
<text x="264.4" y="60.7">U4E</text>
<text x="25.7" y="70.1">+12V</text>
<text x="102.9" y="68.2">2N3904</text>
<text x="125.6" y="69.4">-12V</text>
<text x="136.5" y="66.9">R15</text>
<text x="149.2" y="66.9">R18</text>
<text x="36.9" y="74.5">100k</text>
<text x="38" y="77.1">R1</text>
<text x="75.6" y="75.8">U1A</text>
<text x="120.7" y="77.1">Q2</text>
<text x="120.7" y="74.5">2N3906</text>
<text x="175.8" y="73.3">GND</text>
<text x="202.4" y="73.3">GND</text>
<text x="12.9" y="78.3">Offset_Adjust1</text>
<text x="21.8" y="80.9">100k</text>
<text x="70" y="79.6">+</text>
<text x="74.6" y="78.3">TL074</text>
<text x="102.9" y="81.6">R8</text>
<text x="177.8" y="80.9">Conn_power</text>
<text x="185.4" y="78.3">J4</text>
<text x="193.1" y="80.9">Conn_power</text>
<text x="194.5" y="78.3">J6</text>
<text x="224.8" y="83.8">H1</text>
<text x="245.9" y="78.9">-12V</text>
<text x="24.9" y="89.1">-12V</text>
<text x="102.9" y="84.1">120k</text>
<text x="120.7" y="86.7">R9</text>
<text x="120.7" y="89.2">20k</text>
<text x="175.2" y="87.2">+12V</text>
<text x="175.2" y="89.8">-12V</text>
<text x="175.8" y="84.7">GND</text>
<text x="201.8" y="87.2">+12V</text>
<text x="201.8" y="89.8">-12V</text>
<text x="202.4" y="84.7">GND</text>
<text x="224.8" y="86.6">SpacerHoles</text>
<text x="224.8" y="88.9">H2</text>
<text x="251.5" y="84.7">H3</text>
<text x="251.5" y="87">MountingHole_Pad</text>
<text x="256.6" y="89.8">H4</text>
<text x="52.2" y="91">100k</text>
<text x="53.3" y="93.6">R3</text>
<text x="74.9" y="93.6">R5</text>
<text x="75" y="91">2k</text>
<text x="97.3" y="94.2">-12V</text>
<text x="175.8" y="92.3">GND</text>
<text x="202.4" y="92.3">GND</text>
<text x="224.8" y="91.6">SpacerHoles</text>
<text x="256.6" y="92.1">MountingHole_Pad</text>
<text x="261.6" y="94.9">H5</text>
<text x="39.3" y="96.1">+12V</text>
<text x="81.8" y="101.2">GND</text>
<text x="118.5" y="101.2">log/lin</text>
<text x="261.6" y="97.2">MountingHole_Pad</text>
<text x="266.7" y="99.9">H6</text>
<text x="121.2" y="103.7">SW1</text>
<text x="266.7" y="102.3">MountingHole_Pad</text>
<text x="63.7" y="113.9">J2</text>
<text x="252.1" y="109.4">GND</text>
<text x="64.1" y="116.4">In</text>
<text x="78.8" y="117.7">100k</text>
<text x="143" y="118.8">LM13700</text>
<text x="145.3" y="116.5">U2B</text>
<text x="159.9" y="116.4">-12V</text>
<text x="172" y="119">R19</text>
<text x="187.3" y="119">R20</text>
<text x="193.5" y="119">GND</text>
<text x="213.4" y="114.5">J7</text>
<text x="213.4" y="117.1">Out</text>
<text x="79.9" y="120.2">R6</text>
<text x="118.2" y="122.8">+</text>
<text x="171.9" y="121.5">4.7k</text>
<text x="188" y="121.5">1k</text>
<text x="69.1" y="130.4">GND</text>
<text x="86" y="134.2">Trim1</text>
<text x="94.8" y="134.5" transform="rotate(-90 94.8 134.5)">2k</text>
<text x="118.8" y="132.3">LM13700</text>
<text x="121.3" y="134.6">U2A</text>
<text x="95.3" y="143.1">R7</text>
<text x="127.1" y="139.3">470k</text>
<text x="127.6" y="141.8">R13</text>
<text x="142.8" y="141.8">R17</text>
<text x="143" y="139.3">47k</text>
<text x="95.3" y="145.6">150R</text>
<text x="115.5" y="144.4">+12V</text>
<text x="92.1" y="155.1">GND</text>
<text x="149.1" y="150.7">GND</text>
<text x="177.8" y="151.7">VCA_2</text>
<text x="203.2" y="151.7">VCA_3</text>
<text x="227.3" y="151.7">VCA_4</text>
<text x="113.3" y="161.6">+12V</text>
<text x="126.8" y="166">2M</text>
<text x="100.8" y="171">Bias_adjust1</text>
<text x="104.4" y="173.6">100k</text>
<text x="126.3" y="168.5">R12</text>
<text x="112.5" y="180.5">-12V</text>
</g>
<g font-size="1.8" fill="#0f0f0f">
<text x="178.3" y="56.9">Out1</text>
<text x="179.7" y="59.4">In1</text>
<text x="199.4" y="59.4">In1</text>
<text x="199.4" y="56.9">Out1</text>
<text x="175.8" y="62">Offset1</text>
<text x="178.5" y="64.5">log1</text>
<text x="199.4" y="62">Offset1</text>
<text x="199.4" y="64.5">log1</text>
<text x="172.6" y="67">Amp_bias1</text>
<text x="179" y="69.6">lin1</text>
<text x="199.4" y="69.6">lin1</text>
<text x="199.4" y="67">Amp_bias1</text>
<text x="47.6" y="78.5">Offset1</text>
<text x="113.7" y="95">log1</text>
<text x="140.9" y="95">lin1</text>
<text x="120.6" y="112.8">Amp_bias1</text>
<text x="195.3" y="115.6" transform="rotate(-90 195.3 115.6)">Out1</text>
<text x="89.9" y="121.9" transform="rotate(-90 89.9 121.9)">In1</text>
</g>
<g font-size="1.8" fill="#725600">
<text x="177.8" y="164.9">File:</text>
<text x="183" y="164.9">VCA_2.kicad_sch</text>
<text x="203.2" y="164.9">File:</text>
<text x="208.4" y="164.9">VCA_3.kicad_sch</text>
<text x="227.3" y="164.9">File:</text>
<text x="232.6" y="164.9">VCA_4.kicad_sch</text>
</g>
<text font-size=".7" fill="#006464" x="118.2" y="124.9">DIODE_BIAS</text>
</svg>
